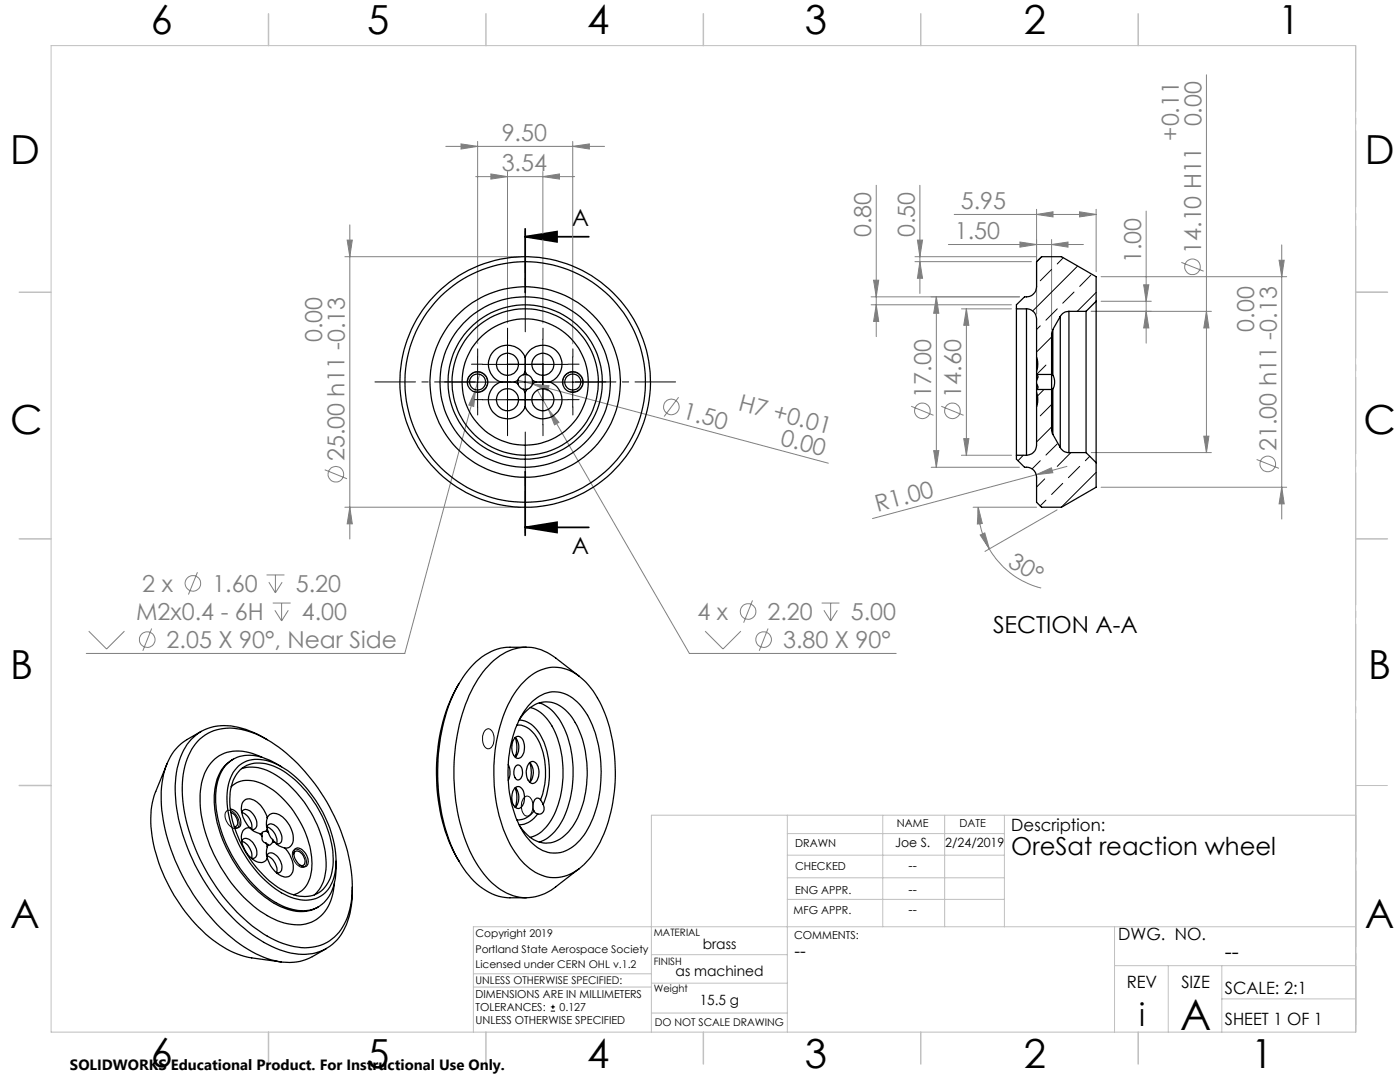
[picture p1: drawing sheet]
<svg xmlns="http://www.w3.org/2000/svg" width="279mm" height="216mm" viewBox="0 0 279 216" stroke-linecap="round" stroke-linejoin="round" font-family="sans-serif">
<g fill="none" stroke="#808080" stroke-width=".2">
<path d="M240.8 14.9v75.4M89 29.2h31.6M92 28.7l3.3 .5-3.3 .5zM94.9 35.2h19.8M95.3 28.2v40.4M98 34.7l3.3 .5-3.3 .5zM101.3 34.2v30.3M108.3 35.2l3.4-.5v1zM108.3 34.2v30.3M114.3 29.2l3.3-.5v1zM114.3 28.2v40.4M174.9 37v30.2"/>
<path d="M183.6 37v21.6M68.8 51.2h35M69.3 47.9h1l-.5 3.3zM69.8 44.9v62.7M173.8 59.2h29.6M174.3 55.9h1.1l-.5 3.3zM182.6 51.2h24.3M182.6 52.2h23.2M183.1 47.9h1l-.5 3.3zM183.6 52.2l.5 3.3h-1zM186.9 59.2l.5 3.3h-1.1zM186.9 59.2v34"/>
<path d="M189.3 48.8h26.9M190.4 42.8h28.4M203.6 48.3l3.3 .5-3.3 .5zM206.9 42.8l3.2-.5v1zM206.9 41.8v20.8M209.9 48.8l3.2-.5v1zM209.9 47.8v18M215.4 42.3l3.4 .5-3.4 .5zM218.8 41.8v12.4M219.7 55.2h37.1M228.2 56.8h1.1l-.6 3.3zM228.7 42.1v26.4"/>
<path d="M235.8 52.4l4.4 1.7M255.3 51.9h1l-.5 3.3zM255.8 48.9v54.7M94.9 77.8l-.4 3.3-.9-.3zM94.9 77.8l-14.1 52.6h-63.6M95.7 74.7l-.8 3.1M103.4 75.8l2.9 .8M106.2 76.7l-.4 .7M106.3 76.6l3.3 .4-.3 1zM106.3 76.6l59 15.8M107.2 77.9l2.2 3.8M135.4 79.3l-2.9 3.8"/>
<path d="M173.8 60.8h28.1M174.9 60.8l.5 3.3h-1.1zM191.9 61.6h10M192.9 61.6l.5 3.3h-1.1zM192.9 61.6v29.2M217.8 62.1h24M219.7 60.1h10.1M228.7 62.1l.6 3.3h-1.1zM240.8 62.1l.5 3.3h-1.1zM64.8 93.7l4.5 1.8M109.4 81.7l2.1 2.6-.8 .5zM109.4 81.7l28.2 48.7h41.3"/>
<path d="M181.9 81.1l4.4 1.8M185.8 93.2h17.6M186.3 89.9h1.1l-.5 3.3zM187.9 81.1l4.4 1.8M191.9 90.8h10M192.3 87.5h1.1l-.5 3.3zM206.8 94.7l3-1.4 .3 1zM206.8 94.7l-32.7 8.8M212.9 93.1l-6.1 1.6M217.8 90.3h24M219.7 97.2h37.1M240.2 87h1.1l-.5 3.3z"/>
<path d="M250.8 91.7l4.4 1.8M255.8 97.2l.5 3.3h-1zM39.4 114.2l-1.8 4.4M53.2 114.7h3.6M53.7 116.2l1.3 2.1M55 114.7v3.6M56.3 116.2l-1.3 2.1M68.8 101.2h35M69.8 101.2l.5 3.3h-1zM150.2 119.8l-1.8 4.4M194.2 101.2h12.7M195.2 101.2l.8 3.3-.9 .1z"/>
<path d="M195.2 101.2a16.8 16.8 0 0 0 2.2 8.3M195.6 106.8l.9-.5 .9 3.2zM197.4 109.5a16.5 16.5 0 0 0 10.4 7.8M211 101.7l-14.4 8.3M17.7 125.9l3.6 3.6 3.5-3.6M30.3 125.4l-1.8 4.5M54.4 120.3h3.6M54.9 121.8l1.3 2.1M56.2 120.3v3.6M57.5 121.8l-1.3 2.1M140.7 125.9l3.6 3.6 3.5-3.6M153.3 125.4l-1.8 4.5"/>
<path d="M164 120.3h3.5M164.4 121.8l1.4 2.1M165.8 120.3v3.6M167.1 121.8l-1.3 2.1"/>
<circle cx="238" cy="53.2" r="1.55"/>
<circle cx="67" cy="94.6" r="1.56"/>
<circle cx="134" cy="81.2" r="1.55"/>
<circle cx="184.1" cy="82" r="1.55"/>
<circle cx="190.1" cy="82" r="1.56"/>
<circle cx="253" cy="92.6" r="1.55"/>
<circle cx="38.5" cy="116.4" r="1.54"/>
<circle cx="29.4" cy="127.6" r="1.55"/>
<circle cx="149.3" cy="122" r="1.55"/>
<circle cx="152.4" cy="127.6" r="1.55"/>
</g>
<g fill="none" stroke="#000" stroke-width=".2">
<path d="M90.3 76.2h29M93.4 76.7a2 2 0 0 1 1.8-2.5 2 2 0 0 1 2.1 2.2 2 2 0 0 1-2.5 1.8M95.3 71.2v10M96.3 79.8h17M96.3 72.7h17M101.3 67.7v17.1M104.8 71.2v10M108.3 67.7v17.1M112.4 76.7a1.99 1.99 0 0 1 1.8-2.4 1.99 1.99 0 0 1 2.1 2.1 1.99 1.99 0 0 1-2.5 1.8M114.3 71.2v10M96.9 145.7l.1-.1a.94 .94 0 0 1 1.4 .7 2.69 2.69 0 0 1-.7 3.1 1.34 1.34 0 0 1-1.4-1.6v-1zM104.7 159a.97 .97 0 0 1 1.5 .9 2.41 2.41 0 0 1-.9 2.9 1.7 1.7 0 0 1-1.3-2l.2-1z"/>
<path d="M45.2 161.9l.2-.2a2.17 2.17 0 0 1 2.2 2 1.01 1.01 0 0 1 .1 1.1 1.01 1.01 0 0 1-1 .5 2.64 2.64 0 0 1-1.6-3.3zM58.6 169.6a1.52 1.52 0 0 1 2.1 1 1.77 1.77 0 0 1 0 2.4 2.36 2.36 0 0 1-2.3-2.1l-.1-.7zM109.9 201.8h.9M109.9 200.9h.9M110.3 200.5v.8"/>
</g>
<path d="M104.8 47.2h12.7M104.8 45.6v12.7M104.8 47.2l6.4-1v2.1zM104.8 94.1v12.7M104.8 105.2h12.7M104.8 105.2l6.4-1v2.1z" fill="none" stroke="#000" stroke-width=".35"/>
<path d="M270.6 9.1v49.2M270.6 58.3v49.2M270.6 107.5v49.2M270.6 156.7v49.2" fill="none" stroke="#c0c0c0" stroke-width=".2" stroke-dasharray="15.2 1.3 1.3 1.3" stroke-dashoffset="2.1"/>
<g fill="none" stroke="#c0c0c0" stroke-width=".2">
<path d="M10.2 9.1h260.3v196.9h-260.3zM270.5 58.3h6.4M270.5 156.7h6.4M157.1 162.7v43.3M157.1 175.2h43.3M157.1 170.6h43.3M157.1 166.3h43.3M157.1 179.5h43.3M176.2 162.7v22.2M188.5 162.7v22.2M200.4 162.7v22.2M270.6 162.7h-140.6v43.3"/>
<path d="M94.5 197h35.5M94.5 194.3h35.5M130 196.2h27.1M130 190.5h27.1M222.4 184.9v21.1M222.4 192.7h48.1M233.2 192.7v13.3M243.8 199.3h26.7M243.8 192.7v13.3M270.5 184.9h-176v21.1M130 202.1h27.1"/>
</g>
<g fill="none" stroke="#c0c0c0" stroke-width=".3">
<path d="M53.6 2.8v6.3M97 2.8v6.3M140.4 2.8v6.3M183.8 2.8v6.3M227.2 2.8v6.3M3.8 58.3h6.4M270.5 58.3h6.4M3.8 107.5h6.4M270.5 107.5h6.4M3.8 156.7h6.4M53.6 206v6.3M97 206v6.3"/>
<path d="M140.4 206v6.3M183.8 206v6.3M227.2 206v6.3"/>
</g>
<path d="M94.8 76.2h-20M104.8 66.2v-20M114.8 76.2h20M104.8 86.2v20" fill="none" stroke="#000" stroke-width=".2" stroke-dasharray="15.2 1.3 1.3 1.3" stroke-dashoffset="7.1"/>
<g fill="none" stroke="#000" stroke-width=".2" stroke-dasharray="15.2 1.3 1.3 1.3">
<path d="M90.3 76.2h-1.6M95.3 71.2v-1.6M96.3 79.7h-2.2M96.3 72.7h-2.2M100.3 76.2h1.6M101.3 74.7v-2.2M101.3 67.7v-2.2M101.3 77.7v2.2M103.4 79.7h-2.2M103.4 72.7h-2.2M106.3 79.7h2.2M106.3 72.7h2.2"/>
<path d="M108.4 74.7v-2.2M108.4 67.7v-2.2M108.4 77.7v2.2M109.3 76.2h-1.6M113.4 79.7h2.2M113.4 72.7h2.2M114.3 71.2v-1.6M119.3 76.2h1.6M95.3 81.2v1.6M101.3 84.7v2.2M108.4 84.7v2.2M114.3 81.2v1.6"/>
</g>
<path d="M104.8 47.2l6.4-1v2.1zM104.8 105.2l6.4-1v2.1z" fill="#000"/>
<g fill="#808080">
<path d="M206.8 94.7l3-1.4 .3 1z"/>
<path d="M106.3 76.6l3.3 .4-.3 1z"/>
<path d="M94.9 77.8l-1.3 3 .9 .3zM109.4 81.7l1.3 3.1 .8-.5zM92 28.7l3.3 .5-3.3 .5zM114.3 29.2l3.3-.5v1zM98 34.7l3.3 .5-3.3 .5zM108.3 35.2l3.4-.5v1zM206.9 42.8l3.2-.5v1zM215.4 42.3l3.4 .5-3.4 .5zM203.6 48.3l3.3 .5-3.3 .5zM209.9 48.8l3.2-.5v1z"/>
<path d="M255.8 97.2l.5 3.3h-1zM255.3 51.9h1l-.5 3.3zM228.7 62.1l.6 3.3h-1.1zM228.2 56.8h1.1l-.6 3.3zM174.9 60.8l.5 3.3h-1.1zM174.3 55.9h1.1l-.5 3.3z"/>
<path d="M69.3 47.9h1l-.5 3.3zM69.8 101.2l.5 3.3h-1zM240.8 62.1l.5 3.3h-1.1zM240.2 87h1.1l-.5 3.3zM183.1 47.9h1l-.5 3.3zM183.6 52.2l.5 3.3h-1zM192.9 61.6l.5 3.3h-1.1zM192.3 87.5h1.1l-.5 3.3zM186.9 59.2l.5 3.3h-1.1zM186.3 89.9h1.1l-.5 3.3z"/>
<path d="M195.2 101.2l.8 3.3-.9 .1zM195.6 106.8l.9-.5 .9 3.2z"/>
</g>
<g fill="none" stroke="#000" stroke-width=".25">
<path d="M99.9 76.2a3.8 3.8 0 0 0-1.3 6.2 3.8 3.8 0 0 0 6.2-1.3M99.9 76.2h2.8M102.7 76.2l.7 .4M103.4 76.6l.5 .8 .6 .3M103.4 75.9l-.7 .3M103.4 75.9v.7M104.5 77.7l.3 .7M104.5 74.8h.7M104.5 77.7h.7M104.5 74.8l-.9 .5-.2 .6M104.8 78.4v2.7M104.8 71.3a3.8 3.8 0 0 1 6.2-1.3 3.8 3.8 0 0 1-1.3 6.2"/>
<path d="M104.8 71.3a3.8 3.8 0 0 0-6.2-1.3 3.8 3.8 0 0 0 1.3 6.2M104.8 74.1l.4 .7M104.8 71.3v2.8M104.8 74.1l-.3 .7M105.2 77.7l-.4 .7M105.2 74.8l.8 .5 .3 .6M106.3 76.6l-.5 .8-.6 .3M106.3 75.9l.7 .3M106.3 75.9v.7M107 76.2l-.7 .4M107 76.2h2.7M109.7 76.2a3.8 3.8 0 0 1 1.3 6.2 3.8 3.8 0 0 1-6.2-1.3"/>
<path d="M202.8 61.6v29.2M202.8 61.6h2.1M204.9 61.6a2.03 2.03 0 0 1 2 2v7.7M204.9 61.6v29.2M206.9 76.6a.67 .67 0 0 1 0 1.1M206.9 78.4v.2a3.9 3.9 0 0 1 0 2.5M206.9 76.6v1.1M206.9 78.4v2.7M206.9 74.8a.49 .49 0 0 1 .1 .7l-.1 .4M206.9 71.3v2.8M206.9 74.8v1.1M206.9 71.3v.2a3.9 3.9 0 0 1 0 2.6"/>
<path d="M206.9 77.7h.1M206.9 75.9v.7M206.9 74.7v.1M206.9 74.1v.6M206.9 77.7v.7M206.9 74.7h3M206.9 77.7h3M209.9 77.7v8.3l.2 .7M209.9 74.7v3M209.9 74.6l.2 .3M210.1 65.8l-.2 .7v8.2M210.1 74.9l.3 .6a2.74 2.74 0 0 1-.3 2.1"/>
<path d="M210.1 65.8v9.1M210.1 77.6v9.1M210.1 77.6l-.2 .2M211.6 63.1v26.2M211.6 63.1l-1.5 2.7M213.3 62.1a1.95 1.95 0 0 0-1.7 1M213.3 62.1v28.2M213.3 62.1h3.4M216.7 62.1v28.2M218.8 60.1v-4.9l-7-4h-3.9l-1 1v5a2.08 2.08 0 0 1-2.4 2l-1.7 1.6v.8M218.8 60.1v32.2M218.8 60.1l-2.1 2"/>
<path d="M202.8 90.8v.8l1.7 1.6a2.03 2.03 0 0 1 2.4 2v5l1 1h3.9l7-4v-4.9M202.8 90.8h2.1M206.9 81.1v7.7a2.03 2.03 0 0 1-2 2M210.1 86.7l1.5 2.6M211.6 89.3a1.79 1.79 0 0 0 1.7 1M213.3 90.3h3.4M216.7 90.3l2.1 2M91.6 136.5a36.2 36.2 0 0 0-3.9 24.4 30.9 30.9 0 0 0 3.9 10.9M105 129.2h-3.2a11.3 11.3 0 0 0-8.9 5.2 34.3 34.3 0 0 0-5.6 20.4 36.1 36.1 0 0 0 4.3 17M105.1 135.5a7.8 7.8 0 0 1 11.3 .1 22.1 22.1 0 0 1 5.9 12.4 33 33 0 0 1-3 20.8 11.5 11.5 0 0 1-7.2 6.2 8.5 8.5 0 0 1-7.9-3.1 25.8 25.8 0 0 1-5.6-16.1 29.7 29.7 0 0 1 4.5-18zM106.3 139.9a6.1 6.1 0 0 1 8.9 .2 18.4 18.4 0 0 1 4.6 11.2 22.8 22.8 0 0 1-3.6 15.8 6.5 6.5 0 0 1-7.4 2.8 10.2 10.2 0 0 1-5.5-6.1 25.8 25.8 0 0 1 .5-20.6l.8-1.2zM115.6 135l-4.7-3.7a9.2 9.2 0 0 0-12.3 .5 24.5 24.5 0 0 0-6.9 12.7 40.4 40.4 0 0 0 2.5 26.1 15.2 15.2 0 0 0 8.2 8.1 9.1 9.1 0 0 0 8.5-1.7l4.7-3.7"/>
<path d="M33.3 152.4l-2.2 5.5a19.7 19.7 0 0 0 .3 13.4 33.4 33.4 0 0 0 12.5 17.2 16 16 0 0 0 6.3 2.6l5.9 .8M39.5 147.9a9.4 9.4 0 0 1 10-2 28.2 28.2 0 0 1 13.3 10.5 36.8 36.8 0 0 1 7.5 21 12.8 12.8 0 0 1-3.6 9.6 9.5 9.5 0 0 1-9.5 1.5 27.3 27.3 0 0 1-12.7-9.6 37.7 37.7 0 0 1-8.1-21 14.1 14.1 0 0 1 3.1-10zM40.1 145.9l-2.8 1.7a10.6 10.6 0 0 0-4.8 7.8 29.8 29.8 0 0 0 2.4 16.2 38.1 38.1 0 0 0 15.3 18.3 13.1 13.1 0 0 0 10.9 1.6l4.1-2.2M46.1 157a5.5 5.5 0 0 1 6.7-.4 19.5 19.5 0 0 1 9.3 13.7 7.9 7.9 0 0 1-1.9 7.4l-1.6 .8M46.6 151.5a7.5 7.5 0 0 0-3.8 6.5 24.7 24.7 0 0 0 5.8 16.7 18.4 18.4 0 0 0 10 7.1 6.7 6.7 0 0 0 4.9-.9M47.6 152.9a6.5 6.5 0 0 1 7.3-.5 21.8 21.8 0 0 1 10.3 11.3 17.1 17.1 0 0 1 1.3 11.7 5.9 5.9 0 0 1-7.9 3.8 19.5 19.5 0 0 1-9.8-8.6 20.4 20.4 0 0 1-3.3-13.7 7.5 7.5 0 0 1 2.1-4zM48 153.5a6.5 6.5 0 0 1 7.3-.3 21.8 21.8 0 0 1 10.3 12.9 13.7 13.7 0 0 1 .1 9.6 5.5 5.5 0 0 1-7.1 2.8 17.6 17.6 0 0 1-9.1-7.7 19.6 19.6 0 0 1-3.5-13.4 7.2 7.2 0 0 1 2-3.9zM48.2 153.4a8.2 8.2 0 0 1 7.5 1.6 22.7 22.7 0 0 1 9.4 17.9 7.5 7.5 0 0 1-2.4 5.7M52.3 151.1a9 9 0 0 0-8.5-.3 9.2 9.2 0 0 0-3.9 7.7 28.7 28.7 0 0 0 6.3 17.7 21.6 21.6 0 0 0 10.6 8 7.2 7.2 0 0 0 8.7-3.3 11.9 11.9 0 0 0 1.2-4.7M53.3 147.6a15.4 15.4 0 0 0-10.6-2.6 9.5 9.5 0 0 0-7.1 7.6 27 27 0 0 0 1.5 15.9 38.7 38.7 0 0 0 15.5 19.5 14.1 14.1 0 0 0 10.4 2.1 9.4 9.4 0 0 0 6.6-7.1 19.1 19.1 0 0 0 .7-6M56.2 153a10.7 10.7 0 0 0-7.9-2.2 6.5 6.5 0 0 0-5 5.7 21.7 21.7 0 0 0 3 14.2 23.1 23.1 0 0 0 10.7 10.3 6.9 6.9 0 0 0 8-1.3 9.6 9.6 0 0 0 2.1-6.6v-1.3M101.4 152.6a3.5 3.5 0 0 1 0 3.1"/>
<path d="M102.8 147.2a1.05 1.05 0 0 1 1.1-.1 1.05 1.05 0 0 1 .6 .9 2.83 2.83 0 0 1-.7 3.2 1.29 1.29 0 0 1-1.6-1.4 3.4 3.4 0 0 1 .6-2.6zM102.8 157.2a1.03 1.03 0 0 1 1.1-.2 1.03 1.03 0 0 1 .6 1 2.76 2.76 0 0 1-.9 3.3 1.91 1.91 0 0 1-1.4-2.4l.1-1zM102.8 157.2a3.1 3.1 0 0 1 0 3.9 6.5 6.5 0 0 0 .1-3.9M102.9 151a6.2 6.2 0 0 0-.1-3.8 3 3 0 0 1 0 3.9M103 152.8a.85 .85 0 0 1 .9 .1 .85 .85 0 0 1 .3 .9 1.37 1.37 0 0 1-1 1.8 1.98 1.98 0 0 1-.2-2.8zM103.2 144.7a4.7 4.7 0 0 1 4.4 3.3 15.3 15.3 0 0 1 .3 11.6M103.6 143.7a5.2 5.2 0 0 1 4.4 3.3 16.7 16.7 0 0 1 .4 13.5M103.7 143.5a6.4 6.4 0 0 1 6.4-3.3 9 9 0 0 1 5.6 5.9 22.2 22.2 0 0 1-1.1 18.3 7 7 0 0 1-5.7 3.8 6.7 6.7 0 0 1-5.2-3.4M105.7 152.2a1.05 1.05 0 0 1 1-.1 1.05 1.05 0 0 1 .7 .9 2.76 2.76 0 0 1-.9 3.3 1.6 1.6 0 0 1-1.4-1.8 3.2 3.2 0 0 1 .6-2.3zM105.7 152.2a3.1 3.1 0 0 1 0 3.9 6.3 6.3 0 0 0 0-3.9zM105.8 141.2a8.3 8.3 0 0 1 5.3 5.6 20.5 20.5 0 0 1-1.1 16.9 6.9 6.9 0 0 1-4.2 3.4M107.6 140.2a9.2 9.2 0 0 1 5.3 5.9 22.3 22.3 0 0 1-1.1 18.3 8 8 0 0 1-4.2 3.6"/>
<path d="M107.9 159.6a.72 .72 0 0 0-.8-.3 .72 .72 0 0 0-.6 .6l-.1 1.2 .2 .8M107.9 159.6l.5 .9M46 161.5a2.61 2.61 0 0 1 1.8 3.5l-.5 .2-.5-.1M46.1 162.1a2.01 2.01 0 0 1 1.1 2.7l-.5 .2M48.5 167.4a1.85 1.85 0 0 1 2.4 1.4 1.88 1.88 0 0 1-.1 2.4l-.6 .1a3.1 3.1 0 0 0-1.9-3.4zM49.9 165.2a1.66 1.66 0 0 0-1.7 2.2 5.3 5.3 0 0 0 3.7 4.7h.5l.4-.2 .5-.7M49.9 165.2a3.2 3.2 0 0 0 1.9 1.1M50.2 165.5a.96 .96 0 0 0 1.1-1.3 3 3 0 0 0-2.4-2.7l-.4 .1-.2 .5a3.1 3.1 0 0 1 1.9 3.4M51.8 166.3l.5 .6M52.3 166.9a1 1 0 0 0 .8 1.3M52.3 166.3h-.5M52.3 166.3v.6"/>
<path d="M53.1 168.2l.2 .7M53.1 165.9l-.6 .1-.2 .1v.2M53.1 168.2l.5 .3M53.1 165.9l.5 .3M53.2 170.8a3.1 3.1 0 0 1 2 3.4 1.07 1.07 0 0 0 1-1.6 2.82 2.82 0 0 0-2.3-2.4l-.3 .1-.4 .5M53.2 165a1.02 1.02 0 0 1 .9-.6 1.02 1.02 0 0 1 1 .5 2.98 2.98 0 0 1 1 3.2l-.3 .2-.6 .1M53.2 165a3.1 3.1 0 0 1 2 3.4M53.3 163.2a1.65 1.65 0 0 1 2.8-.4 5.4 5.4 0 0 1 2.2 5.5l-.7 .8-.8 .1M53.3 163.2a4.9 4.9 0 0 0-3.6-3.8 1.68 1.68 0 0 0-1.5 2 5.9 5.9 0 0 0 1.7 3.8M53.3 168.9a3.8 3.8 0 0 0 0 2.3M53.3 163.2a3.8 3.8 0 0 0 0 2.3M53.3 165.5l-.2 .4"/>
<path d="M53.3 165.5l.3 .7M53.6 168.5l-.3 .4M53.6 166.2l.4 .8 .4 .5M54.4 168.1l-.6 .6-.2-.2M54.4 167.5v.6M54.4 167.5l.5 .6M54.9 168.1h-.5M54.9 168.1a3.4 3.4 0 0 0 1.9 1.1M56.8 169.2a4.9 4.9 0 0 1 1.5 5 1.64 1.64 0 0 1-2.5 .4 6 6 0 0 1-2.5-3.4M58.6 170.4a.75 .75 0 0 1 .6-.6 .75 .75 0 0 1 .8 .4 1.72 1.72 0 0 1 .5 2.5l-.6-.1M58.9 169.4a1.52 1.52 0 0 1 2 .8 2.1 2.1 0 0 1 .2 2.7 1.81 1.81 0 0 1-2-1.2 2.1 2.1 0 0 1-.2-2.3zM91.6 171.8a13.6 13.6 0 0 0 8.5 7.2l1.3 .1h3.6"/>
<path d="M106.6 161.9l.3 .3 .4 .2M106.6 161.9a4.2 4.2 0 0 1-3.4 1.7M107.3 162.4a4.7 4.7 0 0 1-3.7 2.2M108.4 160.5a1.17 1.17 0 0 1 .1 1.3 1.17 1.17 0 0 1-1.2 .6"/>
<circle cx="95.3" cy="76.2" r="1.59"/>
<circle cx="95.3" cy="76.2" r="2.04"/>
<circle cx="101.3" cy="79.7" r="2.21"/>
<circle cx="101.3" cy="72.7" r="2.21"/>
<circle cx="104.8" cy="76.2" r="12.6"/>
<circle cx="104.8" cy="76.2" r="15.4"/>
<circle cx="104.8" cy="76.2" r="24"/>
<circle cx="104.8" cy="76.2" r="19"/>
<circle cx="104.8" cy="76.2" r="25"/>
<circle cx="104.8" cy="76.2" r="17"/>
<circle cx="104.8" cy="76.2" r="14.6"/>
<circle cx="108.3" cy="79.8" r="2.2"/>
<circle cx="108.3" cy="72.7" r="2.2"/>
<circle cx="114.3" cy="76.2" r="1.6"/>
<circle cx="114.3" cy="76.2" r="2.05"/>
</g>
<g fill="none" stroke="#000" stroke-width=".2">
<path d="M207.9 51.2l-1 1.1M209.9 53.8l-2.3 2.2M212.2 51.4l-1.2 1.3M214.3 58.3l-2.2 2.2M215.1 53.1l-9 9M217.7 54.9l-2.2 2.2M218.8 58.3l-3.8 3.8M207.6 65l-.7 .8M208.4 77.7l-1.4 1.4M208.7 72.8l-1.8 1.9M209.9 67.2l-3 3M209.9 71.7h.1"/>
<path d="M211 61.6l-2.3 2.3M204.2 90.8l-1 1.1M207.6 91.9l-1.6 1.7M208.5 95.6l-1.6 1.6M208.7 99.8l-1.1 1.2M209.9 85.2l-3 3M209.9 80.7l-2.3 2.3M211 88.6l-2.3 2.2M212.1 96.4l-2.2 2.3M213.7 90.3l-2.7 2.8M215.5 93.1l-2.3 2.2M217.5 91.1l-.9 .8"/>
<path d="M218.8 94.3l-7 6.9"/>
</g>
<text font-size="8.5" x="235.5" y="205.4">A</text>
<g font-size="8">
<text x="30.1" y="6.8">6</text>
<text x="73.3" y="6.9">5</text>
<text x="117.2" y="6.9">4</text>
<text x="160.6" y="6.9">3</text>
<text x="204.3" y="6.9">2</text>
<text x="255.1" y="6.9">1</text>
<text x="2.1" y="32.7">D</text>
<text x="272.4" y="32.7">D</text>
<text x="2.1" y="86.5">C</text>
<text x="272.1" y="86.5">C</text>
<text x="2.1" y="135.6">B</text>
<text x="273.1" y="135.6">B</text>
<text x="2.1" y="185.1">A</text>
<text x="272.4" y="185.1">A</text>
<text x="30.1" y="212.9">6</text>
<text x="73.3" y="213">5</text>
<text x="117.2" y="213">4</text>
<text x="160.6" y="213">3</text>
<text x="204.3" y="213">2</text>
<text x="249.7" y="213">1</text>
</g>
<text font-size="6.3" x="227.3" y="204.6">i</text>
<text font-size="4.9" x="201.8" y="170.7">OreSat reaction wheel</text>
<g font-size="4.7" fill="#808080">
<text x="100.1" y="28.2">9.50</text>
<text x="235.2" y="28.1" transform="rotate(-90 235.2 28.1)">+0.11</text>
<text x="239.8" y="25.2" transform="rotate(-90 239.8 25.2)">0.00</text>
<text x="100.1" y="34.2">3.54</text>
<text x="191.7" y="41.8">5.95</text>
<text x="173.9" y="47.3" transform="rotate(-90 173.9 47.3)">0.80</text>
<text x="182.6" y="47.3" transform="rotate(-90 182.6 47.3)">0.50</text>
<text x="190.6" y="47.8">1.50</text>
<text x="227.8" y="52.5" transform="rotate(-90 227.8 52.5)">1.00</text>
<text x="239.7" y="50.7" transform="rotate(-90 239.7 50.7)">14.10 H11</text>
<text x="64.3" y="68.3" transform="rotate(-90 64.3 68.3)">0.00</text>
<text x="250.3" y="66.2" transform="rotate(-90 250.3 66.2)">0.00</text>
<text x="136" y="83.5" transform="rotate(15 136 83.5)">1.50</text>
<text x="147.2" y="81.9" transform="rotate(15 147.2 81.9)">H7 +0.01</text>
<text x="185.8" y="79.4" transform="rotate(-90 185.8 79.4)">17.00</text>
<text x="191.8" y="79.4" transform="rotate(-90 191.8 79.4)">14.60</text>
<text x="155.6" y="88.8" transform="rotate(15 155.6 88.8)">0.00</text>
<text x="254.7" y="90" transform="rotate(-90 254.7 90)">21.00 h11 -0.13</text>
<text x="68.8" y="92" transform="rotate(-90 68.8 92)">25.00 h11 -0.13</text>
<text x="175.1" y="102.1" transform="rotate(-15 175.1 102.1)">R1.00</text>
<text x="200.9" y="112.9" transform="rotate(30 200.9 112.9)">30°</text>
<text x="28.4" y="118.1">2 x</text>
<text x="42.4" y="118.1">1.60</text>
<text x="59" y="118.1">5.20</text>
<text x="27.2" y="123.7">M2x0.4 - 6H</text>
<text x="60.2" y="123.7">4.00</text>
<text x="139.2" y="123.7">4 x</text>
<text x="153.2" y="123.7">2.20</text>
<text x="169.8" y="123.7">5.00</text>
<text x="33.3" y="129.3">2.05 X 90°, Near Side</text>
<text x="156.3" y="129.3">3.80 X 90°</text>
</g>
<g font-size="4.7">
<text x="114.2" y="45.2">A</text>
<text x="114.2" y="110.5">A</text>
<text x="198.2" y="126.4">SECTION A-A</text>
</g>
<text font-size="4.2" x="244.4" y="191.4">--</text>
<text font-size="3.5" x="158.6" y="190.9">--</text>
<g font-size="3.4">
<text x="201.8" y="165.9">Description:</text>
<text x="223.2" y="187.6">DWG. NO.</text>
<text x="224.9" y="197.2">REV</text>
<text x="235.8" y="197.2">SIZE</text>
<text x="244.4" y="198.4">SCALE: 2:1</text>
<text x="244.4" y="204.6">SHEET 1 OF 1</text>
</g>
<text font-size="3" x="14" y="213.5">SOLIDWORKS Educational Product. For Instructional Use Only.</text>
<g font-size="2.8">
<text x="140.2" y="189.3">brass</text>
<text x="134.8" y="194.8">as machined</text>
<text x="139.6" y="200.6">15.5 g</text>
</g>
<g font-size="2.5">
<text x="178.7" y="169">Joe S.</text>
<text x="181.3" y="173.5">--</text>
<text x="188.7" y="169">2/24/2019</text>
<text x="181.3" y="178.3">--</text>
<text x="181.3" y="182.3">--</text>
</g>
<g font-size="2.2">
<text x="179" y="165.1">NAME</text>
<text x="191.5" y="165.1">DATE</text>
<text x="158.7" y="169">DRAWN</text>
<text x="158.7" y="173.5">CHECKED</text>
<text x="158.7" y="178.3">ENG APPR.</text>
<text x="158.4" y="182.4">MFG APPR.</text>
<text x="158.5" y="187.4">COMMENTS:</text>
<text x="94.9" y="199.1">DIMENSIONS ARE IN MILLIMETERS</text>
<text x="94.9" y="201.7">TOLERANCES:</text>
<text x="111.7" y="201.7">0.127</text>
<text x="94.9" y="204.4">UNLESS OTHERWISE SPECIFIED</text>
</g>
<g font-size="2.1">
<text x="94.9" y="187">Copyright 2019</text>
<text x="94.9" y="190.1">Portland State Aerospace Society</text>
<text x="94.9" y="196.4">UNLESS OTHERWISE SPECIFIED:</text>
<text x="94.9" y="193.2">Licensed under CERN OHL v.1.2</text>
<text x="130.7" y="204.6">DO NOT SCALE DRAWING</text>
</g>
<g font-size="2">
<text x="130.5" y="186.8">MATERIAL</text>
<text x="130.5" y="192.5">FINISH</text>
<text x="130.5" y="198">Weight</text>
</g>
</svg>
